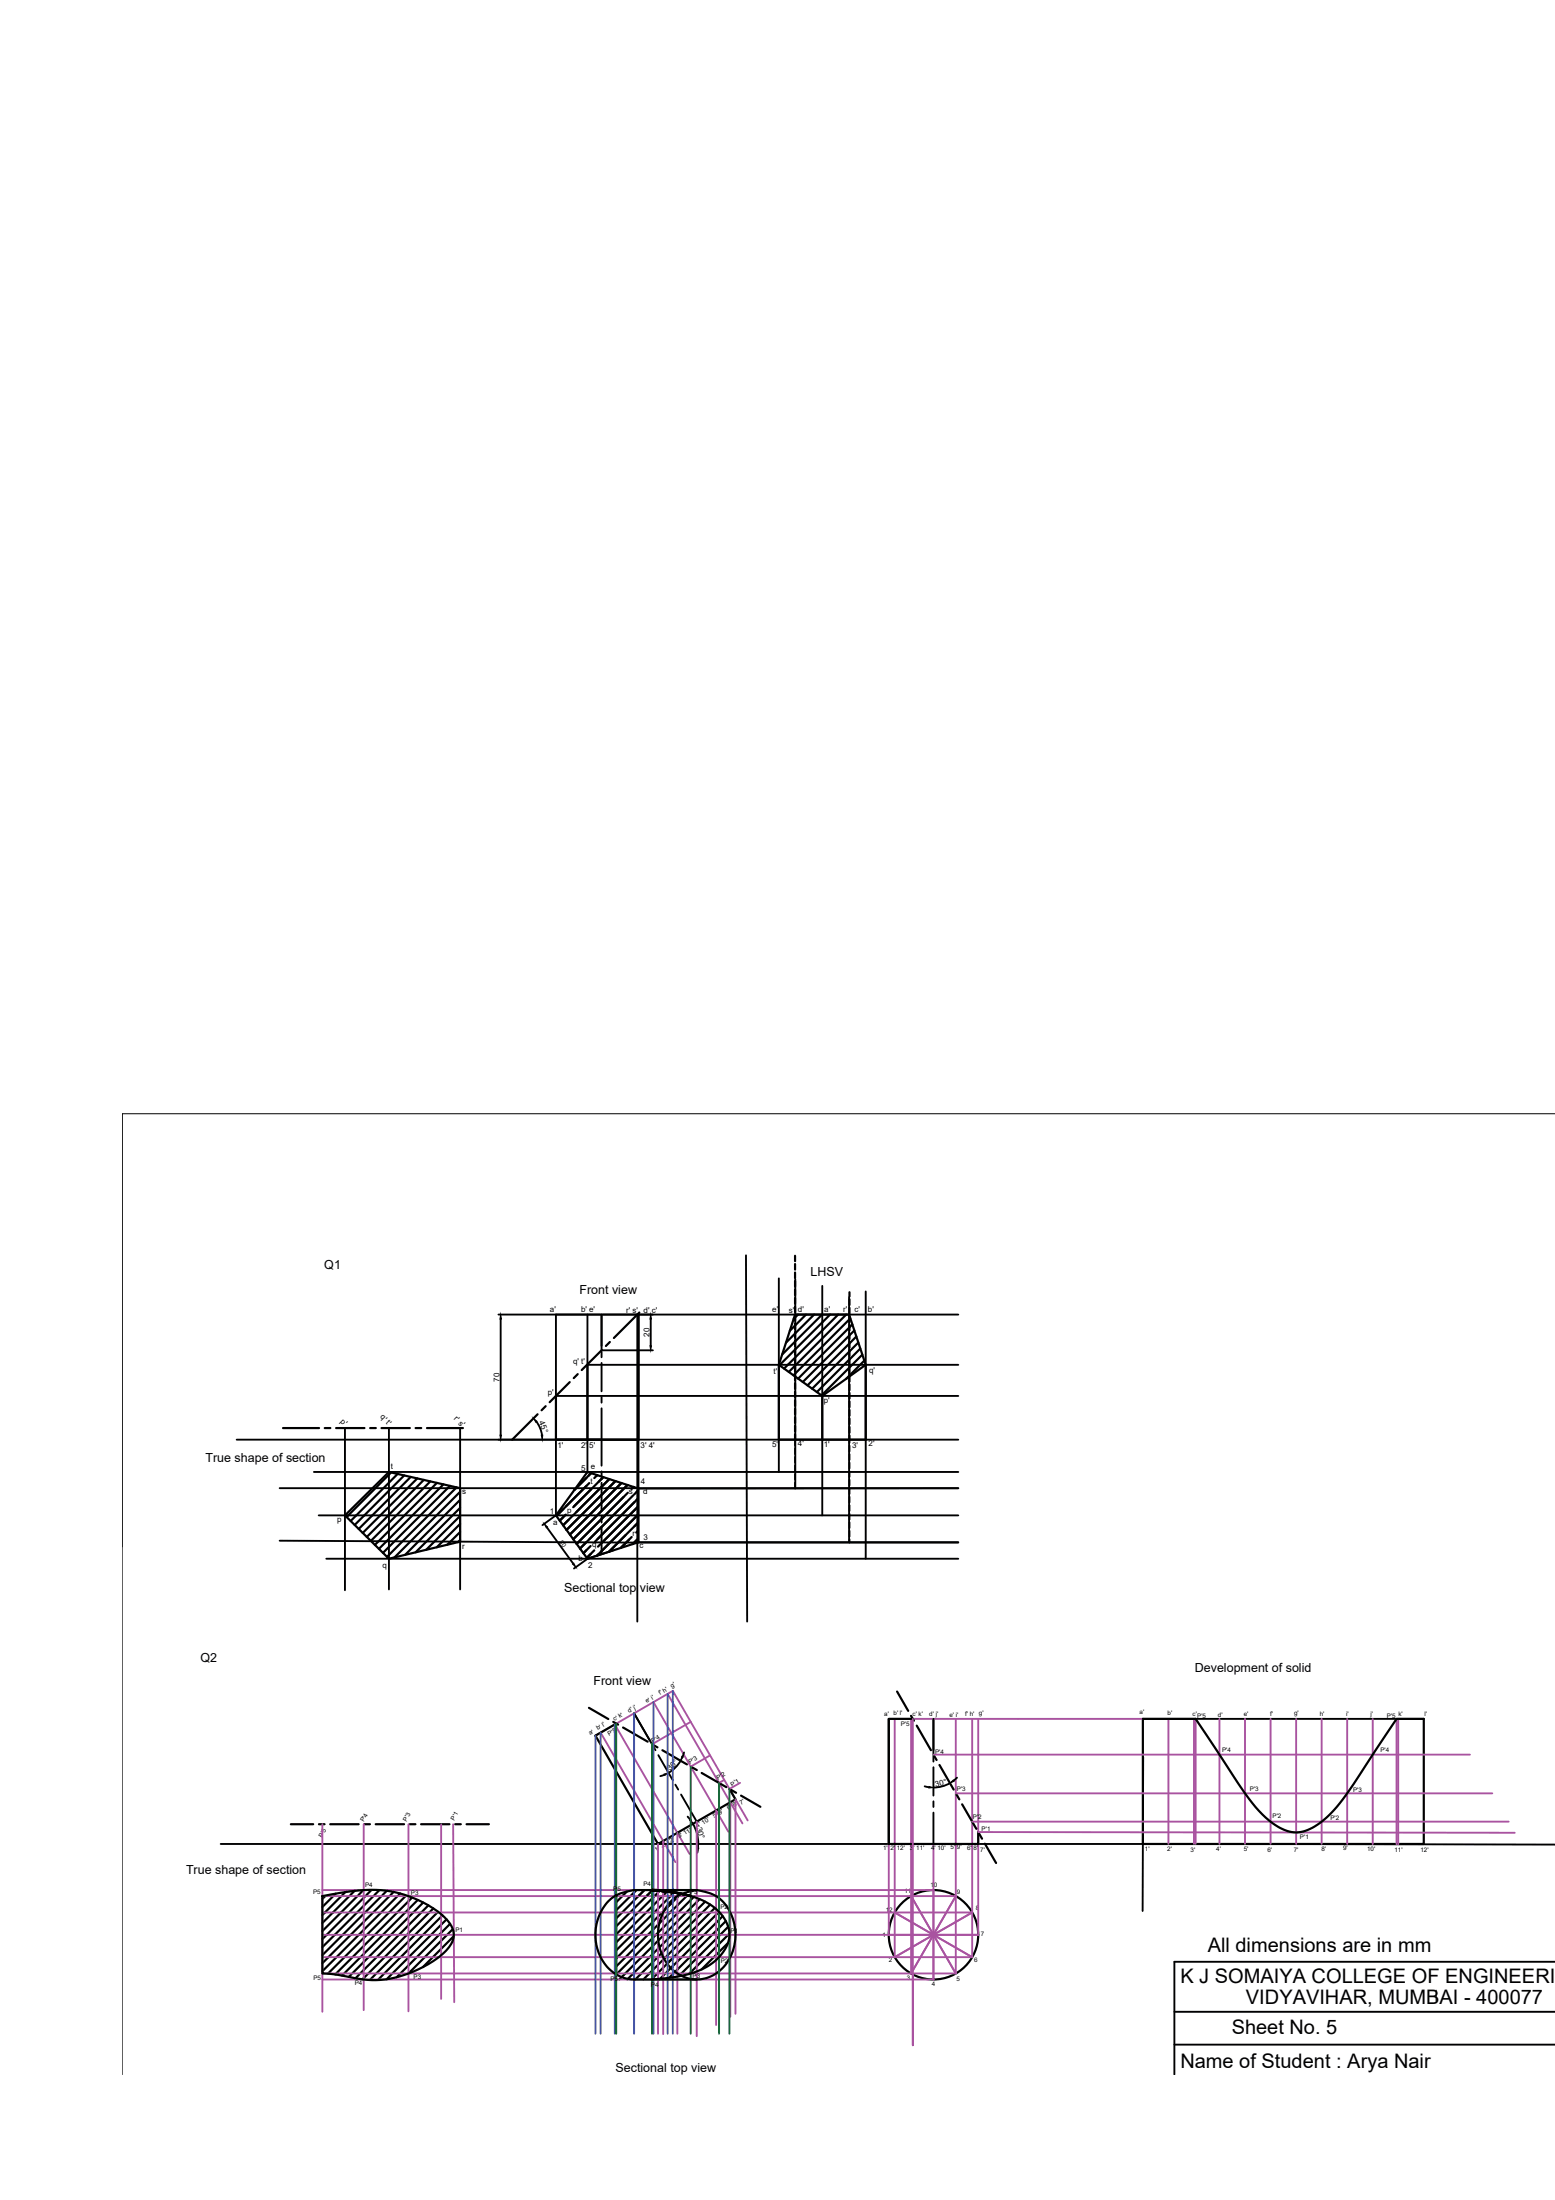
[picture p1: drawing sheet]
<svg xmlns="http://www.w3.org/2000/svg" width="210mm" height="297mm" viewBox="0 0 210 297" stroke-linecap="round" stroke-linejoin="round" font-family="sans-serif">
<!-- layer: 0 -->
<g fill="none" stroke="#000" stroke-width=".3">
<path d="M86 177.5h.2v16.9h-11.2v-5.9M86.3 177.2l-3.4 3.5M107.3 177.9l-.2 .2M107.3 179l-.7 .7M107.3 169.6v.7M107.3 170.7v.7M107.3 171.8v.8M107.3 173v.7M107.3 174.1v.8M107.3 175.3v.7M107.3 176.4v.8M107.3 177.6v.7"/>
<path d="M107.3 178.7v.8M107.3 179.9v.7M107.7 177.5l-.3 .3M108.8 177.5l-1.4 1.4M109.9 177.5l-2.5 2.5M111 177.5l-3.6 3.6M112.1 177.5l-4.7 4.7M113.1 177.5l-5.7 5.8M114.2 177.5l-6.8 6.9M114.6 178.2l-7.2 7.2M114.6 179.3l-6.9 6.8M114.6 177.5l2.3 6.8-5.9 4.2-5.9-4.2v10.1h11.8v-10.1"/>
<path d="M114.7 177.5h-7.4l-2.2 6.8M114.7 174.5v.5M114.7 175.4v.8M114.7 176.6v.7M114.7 177.7v.8M114.7 178.9v.7M114.8 178l-.1 .1M115.1 178.8l-.4 .4M115.3 179.6l-.6 .7M38.2 192.8h4.9M43.8 192.8h.8M45.4 192.8h3.8"/>
<path d="M50 192.8h.7M51.5 192.8h3.8M52.8 198.8l-6 6M53.7 199l-6.4 6.4M54.6 199.2l-6.7 6.7M55.4 199.4l-7 7M56.1 192.8h.8M56.3 199.6l-7.3 7.4M57.2 199.8l-7.7 7.7M57.6 192.8h4.9M72.6 191l-3.5 3.4M73.7 189.9l-.6 .5"/>
<path d="M76.9 186.6l-2.7 2.7M78 185.5l-.6 .6M79.3 198.7l6.9 2.3v7.2l-6.9 2.3-4.3-5.9zM79.3 184.3v10.1M79.4 199.2l.4-.3-2.3 2.3 1.7-1.7M80.5 199.2h.1l-.4 .4M81.2 182.3l-2.7 2.7M81.4 199.4l-4 4.1M82.3 181.2l-.5 .5M107.3 181.1l-1.7 1.8M107.3 184.1v-.8l-1.5 1.5M107.3 184.4l-.8 .8"/>
<path d="M107.3 180.1l-1.2 1.2M107.3 182.2l-2.1 2.1M107.3 185.5l-.2 .2M107.3 181v.8M107.3 182.2v.7M107.3 184.5v.7M107.3 185.6v.8M107.3 186.8v.7M107.3 187.9v.8M107.3 189.1v.7M107.3 190.2v.8M107.3 191.4v.7"/>
<path d="M107.3 192.5v.8M107.3 193.7v.7M111 188.5v5.9M114.6 180.3l-6.2 6.3M114.6 181.4l-5.6 5.6M114.6 182.5l-5 5M114.6 183.6l-4.3 4.4M114.6 184.7l-3.7 3.7M114.6 185.8l-.4 .4M114.7 180v.8M114.7 181.2v.7M114.7 182.3v.8"/>
<path d="M114.7 183.5v.7M114.7 185.8v.7M114.7 186.9v.8M114.7 188.1v.7M114.7 189.2v.8M114.7 190.4v.7M114.7 191.5v.8M114.7 192.7v.7M114.7 193.8v.6M115.6 180.5l-.9 .9M115.9 181.3l-1.2 1.2M116.1 182.1l-1.4 1.5"/>
<path d="M116.4 182.9l-1.7 1.7v.8M116.7 183.7l-2 2M46.6 204.6l5.9-5.9 9.6 2.2v7.2l-9.6 2.4zM58.1 200l-8 8.1M59 200.2l-8.4 8.4M59.9 200.4l-8.8 8.7M60.7 200.6l-9 9.1M61.6 200.8l-9.4 9.4M62.1 201.4l-8.8 8.9M62.1 202.5l-7.4 7.4M62.1 203.6l-6 6M62.1 204.7l-4.6 4.6"/>
<path d="M62.1 205.8l-3.1 3.1M62.1 206.8l-1.7 1.8M62.1 207.9l-.3 .3M76.4 204.5l-.8 .8M76.9 207.2l7-7zM77.3 204.6l-1.3 1.3M77.8 204.2l4.5-4.5-4.9 4.9M78.4 204.6l4.7-4.6-6.6 6.6zM79.5 200.2l-4.4 4.5M79.7 208.7l-.9 1 .3-.4M79.8 201.1l-2.3 2.3M80.2 209.3l-1 1 .5-.5"/>
<path d="M81.1 208.4l4.9-4.9-5.3 5.3M84.2 202.1l-6.4 6.4M84.3 200.9l.4-.4-7.3 7.3 6.8-6.8M84.4 206.2l-3.3 3.3M84.6 202.8l-6.3 6.3M84.6 206.1l1.4-1.5-5.4 5.4 .2-.2M84.7 201.5l-3.5 3.6M85.3 207.5l-1.5 1.5M85.3 200.9l.2-.1-.3 .2M85.5 201.9l-4.3 4.3M85.6 202.8l-5 5M85.9 202.5l.1-.1-5.7 5.7"/>
<path d="M85.9 201.5l.1-.2-.4 .5M86 205.7l-3.8 3.8M86 207.9l-.6 .6M86 206.8l-.1 .1M79.5 230.6l2.6 1.5M82.8 232.5l.6 .4M83 232.8l-2.6 1.5 8.4 14.7 10.5-6.1-.8-1.4M84.1 233.2l3.3 2M88.1 235.5l.6 .4M89.4 236.3l3.3 1.9M93.4 238.6l.7 .4M94.7 239.4l3.3 1.9"/>
<path d="M121.1 228.4l1.5 2.6M123 231.7l.4 .6M123.2 232.1h-3.2v16.9h12v-1.6M123.7 233l2 3.3M126 237l.4 .6M126.8 238.3l1.9 3.3M154.3 232.1h7.1l2.9 4.3a66.3 66.3 0 0 0 5.2 7.6 8.7 8.7 0 0 0 5.1 3.4 6.3 6.3 0 0 0 4.5-2 32 32 0 0 0 5.1-6.8l4.3-6.5h3.7v16.9h-37.9zM39.3 246.3h3M43 246.3h.8M43.5 256a26.8 26.8 0 0 1 8.5-.7 13.6 13.6 0 0 1 8.6 4.3 2.64 2.64 0 0 1-.4 3.8 14.9 14.9 0 0 1-10.6 3.9h-.6a36.7 36.7 0 0 0-5.5-.8zM43.9 256l-.4 .4M44.6 246.3h3.8"/>
<path d="M45 256l-1.5 1.5M45.3 255.7l-.2 .2M46.1 256l-2.6 2.6M46.6 255.5l-.4 .4M47.2 256l-3.7 3.6M47.9 255.3l-.6 .6M48.2 256l-4.7 4.7M49.1 255.2l-.7 .7M49.2 246.3h.7M49.3 256l-5.8 5.8M50.1 255.2l-.6 .7M50.4 256l-6.9 6.9"/>
<path d="M50.7 246.3h3.8M51.2 255.2l-.7 .7M51.5 256l-8 8M52.2 255.3l-.6 .6M52.6 256l-9.1 9.1M53.1 255.4l-.4 .5M53.7 256l-10.2 10.1M54 255.6l-.2 .3M54.7 256l-10.4 10.5M55.3 246.3h.8M55.6 256.2l-10.2 10.3M56.4 256.5l-9.9 10"/>
<path d="M56.8 246.3h3.9M57.1 256.9l-9.6 9.6M57.8 257.3l-9.2 9.2M58.5 257.7l-8.8 8.8M59.1 258.1l-8.3 8.4M59.7 258.6l-7.8 7.9M60.3 259.2l-7.3 7.3M60.8 259.8l-6.8 6.7M61.4 246.3h.8M63 246.3h3M83.3 255.9h-.1v10.7l10.6-10.6M84.6 255.4l-1.4 1.4"/>
<path d="M85.9 255.2l-2.7 2.7M87 255.2l-3.8 3.8M88 255.2a18.9 18.9 0 0 1 6.8 1.4 5.5 5.5 0 0 1 3.7 4.6 5.4 5.4 0 0 1-3 4.3 13.9 13.9 0 0 1-5.9 1.6l-1.6 .2M88 255.2h.2a25.8 25.8 0 0 1 5 .8l-1.8-.4-2-.3M88 255.2h.7zM88 255.2h.7M88 255.2h.8M88 255.2h.8zM88 255.2l.8 .1M88.1 255.2l-4.9 4.9M89.2 255.2l-6 6M89.5 255.9l-6.3 6.4"/>
<path d="M90 255.4l-.4 .5M90.6 256.7a5.4 5.4 0 0 1 3.5-1.5 5.3 5.3 0 0 1 3.8 1.9 6.6 6.6 0 0 1-1.5 9.5 5 5 0 0 1-7.1-2.9 6.7 6.7 0 0 1 1.3-7zM91 255.5l-7.8 7.8M91.8 255.8l-8.6 8.6M92.8 255.9l-9.6 9.6M94.1 255.2h-8.5a5.3 5.3 0 0 0-3.8 1.9 6.6 6.6 0 0 0 1.4 9.5 4.7 4.7 0 0 0 2.4 .7h8.5M94.4 256.4l-10.8 10.9M95.2 256.8l-10.5 10.5M95.9 257.2l-10.1 10.1M96.5 257.6l-6.9 6.9M97.1 258.1l-9.2 9.2M97.6 258.7l-6.8 6.7"/>
<path d="M98 259.4l-7.9 7.8M98.7 241.7l.7 .4M100 242.4l2.6 1.6M129.1 242.3l.4 .6M129.9 243.6l1.9 3.3M132.2 247.6l.4 .7M132.9 248.9l1.6 2.6M45.3 266.6h.1M46.3 266.6l-.1 .1M47.4 266.6l-.3 .3M48.5 266.6l-.5 .5M49.6 266.6l-.7 .6"/>
<path d="M50.7 266.6l-.7 .7M51.7 266.6l-.6 .7M52.8 266.6l-.6 .6M53.9 266.6l-.4 .4M59.5 264.2v.1M61.1 260.5l-6 6M61.2 261.4l-4.1 4.2M89.9 264.3l-3.1 3M90.8 265.4l-1.8 1.9M90.8 265.4l-.2 .3M98.3 262.3l-3.6 3.6M98.3 260.1l-6.5 6.6"/>
<path d="M98.5 261.1l-5.5 5.4"/>
<circle cx="126" cy="261.2" r="6"/>
</g>
<g fill="none" stroke="#000" stroke-width=".25">
<path d="M67.3 177.5h62.1M67.6 178.1v15.7M75 177.5v27.1M79.3 177.5v21.2M81.2 177.5v4.8M86 177.5v41.4M86.2 177.5v23.5l43.2-.1h-91.7M87.8 178.1v3.6M100.7 169.5l.2 49.4M105.1 172.6v26.1M107.4 172.7v28.3M111 173.6v31"/>
<path d="M114.6 175.1v33.1M116.9 174.4v36.1M31.9 194.4h97.5M42.4 198.7h87M46.6 192.8v21.9M52.5 192.8v21.8M62.1 192.8v21.8M72.4 192l.6 1 .2 .8M75 188.5h54.4M79.3 184.3h50.1M81.2 182.5v.8M81.2 184v3.9"/>
<path d="M81.2 188.6v.8M81.2 190.1v7.8M81.2 198.7v.7M81.4 182.3h6.7M107.3 194.4v.8M107.3 195.6v.7M107.3 196.7v.8M107.3 197.9v.7M107.3 199v.8M114.7 194.4v.4M114.7 195.2v.8M114.7 196.3v.8"/>
<path d="M114.7 197.5v.8M114.7 198.6v.8M114.7 199.8v.8M37.7 208l48.3 .3h43.4M43 204.6h86.4M44 210.5h85.4M73.8 206.2l3.6 4.9M74.9 204.7l-1.7 1.2M79.2 210.6l-1.7 1.2M81.2 200.2v3.8M81.2 204.8v.8M81.2 206.3v3.5"/>
<path d="M82.7 209.3l-3.4 1.2M86.2 208.2h43.2M107.3 200.2v.8M114.7 200.9v.8M114.7 202.1v.8M114.7 203.2v.8M114.7 204.4v.8M114.7 205.5v.8M114.7 206.7v.8M114.7 207.8v.5M87.7 235l-2.1-3.7 2.4 4.2M88.1 235.7l.4 .6"/>
<path d="M88.9 237l1.9 3.3M89.7 239.6l-.6 .2M91.9 237.7l-.6 .8-1.1 .9M92.3 236.6l-.2 .6M120 232.1v16.9h12M126 232.1v4.8M126 237.1v.7M126 238.6v3.8M154.3 232.1h37.9M154.3 237.2l-.1 20.8M29.8 249l180.2 .1M85.9 255.2l-.3 .3"/>
<path d="M87 255.2l-.7 .7M88 255.3l-.6 .6M91.2 241l.4 .6M91.9 242.3l2.2 3.7M92.8 245.3l.4 .4M93.5 246.2l.6 1.4 .2 1.4M94.2 249.6l-.1 .6M124.8 241.2l.6 .1M126 243.2v.8M126 244.7v4.3M128.2 240.8l-.8 .3-1.4 .2M129.2 240l-.5 .4"/>
<path d="M158.5 271.6h51.5M158.5 276.1h51.5M210 264.9h-51.5v15.2"/>
</g>
<g fill="#000" stroke="#000" stroke-width=".13">
<path d="M67.6 177.5l.1 .6h-.2zM87.8 177.5l.1 .6h-.2zM67.5 193.8h.2l-.1 .6zM72 191.5l.5 .4-.2 .1zM73.1 193.8h.2l-.1 .6zM87.7 181.7h.2l-.1 .6zM73.5 205.7l.4 .5-.2 .1zM77.3 211.2l.2-.1 .2 .5zM89.6 239.5l.6-.1-.5 .3zM92 237.1l.2 .1-.3 .5zM93.1 245.8l.2-.1 .2 .6zM94.3 249v.6h-.2z"/>
<path d="M125.4 241.2l.6 .1-.6 .1zM128.2 240.8l.5-.5 .1 .2z"/>
</g>
<g fill="none" stroke="#a953a0" stroke-width=".25">
<path d="M80.4 234.3l10.4-6 10.1 17.5M81.1 233.9l10.1 17.5M83 232.8l10.1 17.5M88.2 229.8l10.1 17.5M90.1 228.7l10.1 17.5M93.2 232.5l-5.2 3M95.8 237l-2.6 1.5M120.8 232.1v32.2l10.4-6.1h-87.7M123 232.1v34.4l6-10.5h-85.5M123.2 232.1v44v-9.5M126 236.9h72.4M129 232.1v34.4"/>
<path d="M131.2 232.1v32.2M132 232.1v29.1h-88.5M154.3 232.1h-34.3v29.1M157.7 232.1v16.9M161.2 232.1v16.9M161.4 232.1v16.9M164.6 232.1v16.9M168.1 232.1v16.9M171.5 232.1v16.9M175 232.1v16.9M178.4 232.1v16.9M181.8 232.1v16.9"/>
<path d="M185.3 232.1v16.9M188.5 232.1v16.9M188.7 232.1v16.9M43.5 255.2h82.5M43.5 246.3v25.3M49.1 246.3v25.1M55.1 246.3v25.3M59.5 246.3v23.6M61.2 246.3l.1 24M88.8 249v25.6M89.5 248.6v26M91.4 247.5v27.1"/>
<path d="M94.1 246v28.9M96.7 244.5v28.9M97.8 240.3l-.7 .4M98.6 243.3v29M99.3 242.9v29M99.9 240.7l-1.4 .8M120.8 258.2l10.4 6.1M123 256l6 10.5M126 249v18.3h-82.5M129 242.1h72.4M131.2 246h72.5M132 247.4l72.5 .1"/>
<path d="M43.5 264.3h87.7M43.5 266.5h85.5"/>
</g>
<path d="M80.4 234.3v40.3M81.1 233.9v40.7M83 232.8v41.8M85.6 231.3v43.3M88.2 229.8v44.8M90.1 228.7v45.9M90.8 228.3v46.3" fill="none" stroke="#4554a5" stroke-width=".25"/>
<path d="M83.2 232.7v41.9M88 235.4v39.2M93.2 238.5v36.1M97.1 240.7v33.9M98.5 241.5v33.1" fill="none" stroke="#136734" stroke-width=".25"/>
<path d="M16.5 150.4v129.7M210 150.4h-193.5v58.4M193.9 268.7v1.5" fill="none" stroke="#000" stroke-width=".13"/>
<g font-size="2.7">
<text x="163" y="263.6">All dimensions are in mm</text>
<text x="159.3" y="267.7">K J SOMAIYA COLLEGE OF ENGINEERIN</text>
<text x="166.3" y="274.6">Sheet No. 5</text>
<text x="168.2" y="270.6">VIDYAVIHAR, MUMBAI - 400077</text>
<text x="159.3" y="279.2">Name of Student : Arya Nair</text>
</g>
<g font-size="1.7">
<text x="43.8" y="171.3">Q1</text>
<text x="109.4" y="172.2">LHSV</text>
<text x="78.2" y="174.8">Front view</text>
<text x="27.7" y="197.4">True shape of section</text>
<text x="76.2" y="215">Sectional top view</text>
<text x="27.1" y="224.4">Q2</text>
<text x="80.1" y="227.5">Front view</text>
<text x="161.3" y="225.7">Development of solid</text>
<text x="25.1" y="253.1">True shape of section</text>
<text x="83.1" y="279.8">Sectional top view</text>
</g>
<g font-size="1.1">
<text x="74.2" y="177.2">a'</text>
<text x="78.4" y="177.2">b' e'</text>
<text x="84.5" y="177.3">r' s'</text>
<text x="86.9" y="177.3">d' c'</text>
<text x="104.3" y="177.2">e'</text>
<text x="106.5" y="177.3">s'</text>
<text x="107.7" y="177.2">d'</text>
<text x="111.3" y="177.2">a'</text>
<text x="113.8" y="177.2">r'</text>
<text x="115.3" y="177.1">c'</text>
<text x="117.2" y="177.2">b'</text>
<text x="77.4" y="184.1">q' t'</text>
<text x="87.7" y="180.5" transform="rotate(-90 87.7 180.5)">20</text>
<text x="104.4" y="185.5">t'</text>
<text x="117.3" y="185.4">q'</text>
<text x="45.9" y="191.9" transform="rotate(45 45.9 191.9)">p'</text>
<text x="51.3" y="191.4" transform="rotate(45 51.3 191.4)">q' t'</text>
<text x="61.2" y="191.6" transform="rotate(45 61.2 191.6)">r' s'</text>
<text x="67.4" y="186.5" transform="rotate(-90 67.4 186.5)">70</text>
<text x="74" y="188.3">p'</text>
<text x="111.2" y="189.4">p'</text>
<text x="72.7" y="192" transform="rotate(67 72.7 192)">45°</text>
<text x="75.3" y="195.5">1'</text>
<text x="78.4" y="195.5">2' 5'</text>
<text x="86.5" y="195.5">3' 4'</text>
<text x="104.2" y="195.4">5'</text>
<text x="107.7" y="195.3">4'</text>
<text x="111.2" y="195.4">1'</text>
<text x="115" y="195.5">3'</text>
<text x="117.2" y="195.2">2'</text>
<text x="52.8" y="198.4">t</text>
<text x="62.4" y="201.7">s</text>
<text x="78.5" y="198.7">5</text>
<text x="79.7" y="200.3">t</text>
<text x="79.8" y="198.3">e</text>
<text x="84.9" y="201.8">s</text>
<text x="86.5" y="200.4">4</text>
<text x="86.8" y="201.8">d</text>
<text x="45.5" y="205.5">p</text>
<text x="62.4" y="209.1">r</text>
<text x="74.2" y="204.4">1</text>
<text x="74.7" y="205.9">a</text>
<text x="76.6" y="204.2">p</text>
<text x="79.9" y="208.9">q</text>
<text x="85.4" y="207.4">r</text>
<text x="86.3" y="209">c</text>
<text x="86.9" y="207.9">3</text>
<text x="51.6" y="211.7">q</text>
<text x="78.1" y="210.8">b</text>
<text x="79.4" y="211.7">2</text>
<text x="90.5" y="239.1" transform="rotate(-45 90.5 239.1)">30°</text>
<text x="126.3" y="241.3" transform="rotate(-15 126.3 241.3)">30°</text>
<text x="94" y="246.7" transform="rotate(75 94 246.7)">30°</text>
</g>
<g font-size=".8">
<text x="75.5" y="208.2" transform="rotate(54 75.5 208.2)">30</text>
<text x="90.7" y="227.8" transform="rotate(-30 90.7 227.8)">g'</text>
<text x="80.7" y="233.6" transform="rotate(-30 80.7 233.6)">b' l'</text>
<text x="83" y="232.4" transform="rotate(-30 83 232.4)">c' k'</text>
<text x="84.9" y="231.3" transform="rotate(-30 84.9 231.3)">d' j'</text>
<text x="87.3" y="230" transform="rotate(-30 87.3 230)">e' i'</text>
<text x="89.1" y="228.9" transform="rotate(-30 89.1 228.9)">f' h'</text>
<text x="119.4" y="231.7">a'</text>
<text x="120.6" y="231.6">b' l'</text>
<text x="121.6" y="233">P'5</text>
<text x="123.2" y="231.7">c' k'</text>
<text x="125.4" y="231.7">d' j'</text>
<text x="128.2" y="231.8">e' i'</text>
<text x="130.3" y="231.7">f' h'</text>
<text x="132.2" y="231.6">g'</text>
<text x="153.8" y="231.5">a'</text>
<text x="157.6" y="231.5">b'</text>
<text x="161" y="231.6">c'</text>
<text x="161.6" y="232">P'5</text>
<text x="164.4" y="231.8">d'</text>
<text x="167.9" y="231.7">e'</text>
<text x="171.4" y="231.7">f'</text>
<text x="174.7" y="231.6">g'</text>
<text x="178.1" y="231.7">h'</text>
<text x="181.7" y="231.7">i'</text>
<text x="185" y="231.7">j'</text>
<text x="187.2" y="231.9">P'5 k'</text>
<text x="192.3" y="231.7">l'</text>
<text x="79.7" y="234.3" transform="rotate(-29 79.7 234.3)">a'</text>
<text x="82.2" y="234.3" transform="rotate(-30 82.2 234.3)">P'5</text>
<text x="88.1" y="235.3" transform="rotate(-30 88.1 235.3)">P'4</text>
<text x="93.2" y="238.1" transform="rotate(-30 93.2 238.1)">P'3</text>
<text x="126.2" y="236.8">P'4</text>
<text x="165" y="236.6">P'4</text>
<text x="186.3" y="236.6">P'4</text>
<text x="54.9" y="246" transform="rotate(-60 54.9 246)">P'3</text>
<text x="61.3" y="245.8" transform="rotate(-60 61.3 245.8)">P'1</text>
<text x="96.4" y="245.4" transform="rotate(-30 96.4 245.4)">5' 9'</text>
<text x="97" y="240.4" transform="rotate(-30 97 240.4)">P'2</text>
<text x="98.4" y="244.4" transform="rotate(-30 98.4 244.4)">6' 8'</text>
<text x="98.8" y="241.2" transform="rotate(-30 98.8 241.2)">P'1</text>
<text x="100.1" y="243.7" transform="rotate(-30 100.1 243.7)">7'</text>
<text x="129.2" y="241.8">P'3</text>
<text x="131.3" y="245.6">P'2</text>
<text x="168.7" y="241.8">P'3</text>
<text x="171.8" y="245.5">P'2</text>
<text x="179.6" y="245.7">P'2</text>
<text x="182.6" y="241.9">P'3</text>
<text x="43.5" y="248.2" transform="rotate(-60 43.5 248.2)">P'5</text>
<text x="49.1" y="246.1" transform="rotate(-60 49.1 246.1)">P'4</text>
<text x="88.6" y="250" transform="rotate(-29 88.6 250)">1'</text>
<text x="89.4" y="249.6" transform="rotate(-30 89.4 249.6)">2' 12'</text>
<text x="91.7" y="248.2" transform="rotate(-30 91.7 248.2)">3' 11'</text>
<text x="94.2" y="246.8" transform="rotate(-30 94.2 246.8)">4' 10'</text>
<text x="119.2" y="249.8">1'</text>
<text x="120.2" y="249.8">2' 12'</text>
<text x="122.8" y="249.8">3' 11'</text>
<text x="125.7" y="249.8">4' 10'</text>
<text x="128.3" y="249.7">5' 9'</text>
<text x="130.5" y="249.8">6' 8'</text>
<text x="132.3" y="250">7'</text>
<text x="132.5" y="247.3">P'1</text>
<text x="154.5" y="249.9">1'</text>
<text x="157.6" y="249.9">2'</text>
<text x="160.7" y="250">3'</text>
<text x="164.2" y="249.9">4'</text>
<text x="167.9" y="249.9">5'</text>
<text x="171.1" y="250">6'</text>
<text x="174.6" y="250.1">7'</text>
<text x="175.5" y="248.2">P'1</text>
<text x="178.4" y="249.9">8'</text>
<text x="181.3" y="249.8">9'</text>
<text x="184.5" y="249.9">10'</text>
<text x="188.2" y="250">11'</text>
<text x="191.7" y="250.1">12'</text>
<text x="42.3" y="255.7">P5</text>
<text x="49.3" y="254.8">P4</text>
<text x="55.5" y="255.9">P3</text>
<text x="82.8" y="255.4">P5</text>
<text x="86.9" y="254.7">P4</text>
<text x="93.1" y="255.7">P3</text>
<text x="97.2" y="257.8">P2</text>
<text x="122.1" y="255.6">11</text>
<text x="125.6" y="254.8">10</text>
<text x="129.2" y="255.8">9</text>
<text x="131.7" y="257.9">8</text>
<text x="61.5" y="260.9">P1</text>
<text x="98.6" y="261">P1</text>
<text x="119.1" y="261.6">1</text>
<text x="119.6" y="258.2">12</text>
<text x="132.4" y="261.4">7</text>
<text x="42.3" y="267.4">P5</text>
<text x="47.9" y="268">P4</text>
<text x="55.8" y="267.2">P3</text>
<text x="82.4" y="267.5">P5</text>
<text x="87.9" y="268.3">P4</text>
<text x="93.5" y="267.1">P3</text>
<text x="97.3" y="265">P2</text>
<text x="120" y="264.9">2</text>
<text x="122.4" y="267.3">3</text>
<text x="125.8" y="268.2">4</text>
<text x="129.1" y="267.4">5</text>
<text x="131.5" y="265">6</text>
</g>
</svg>
